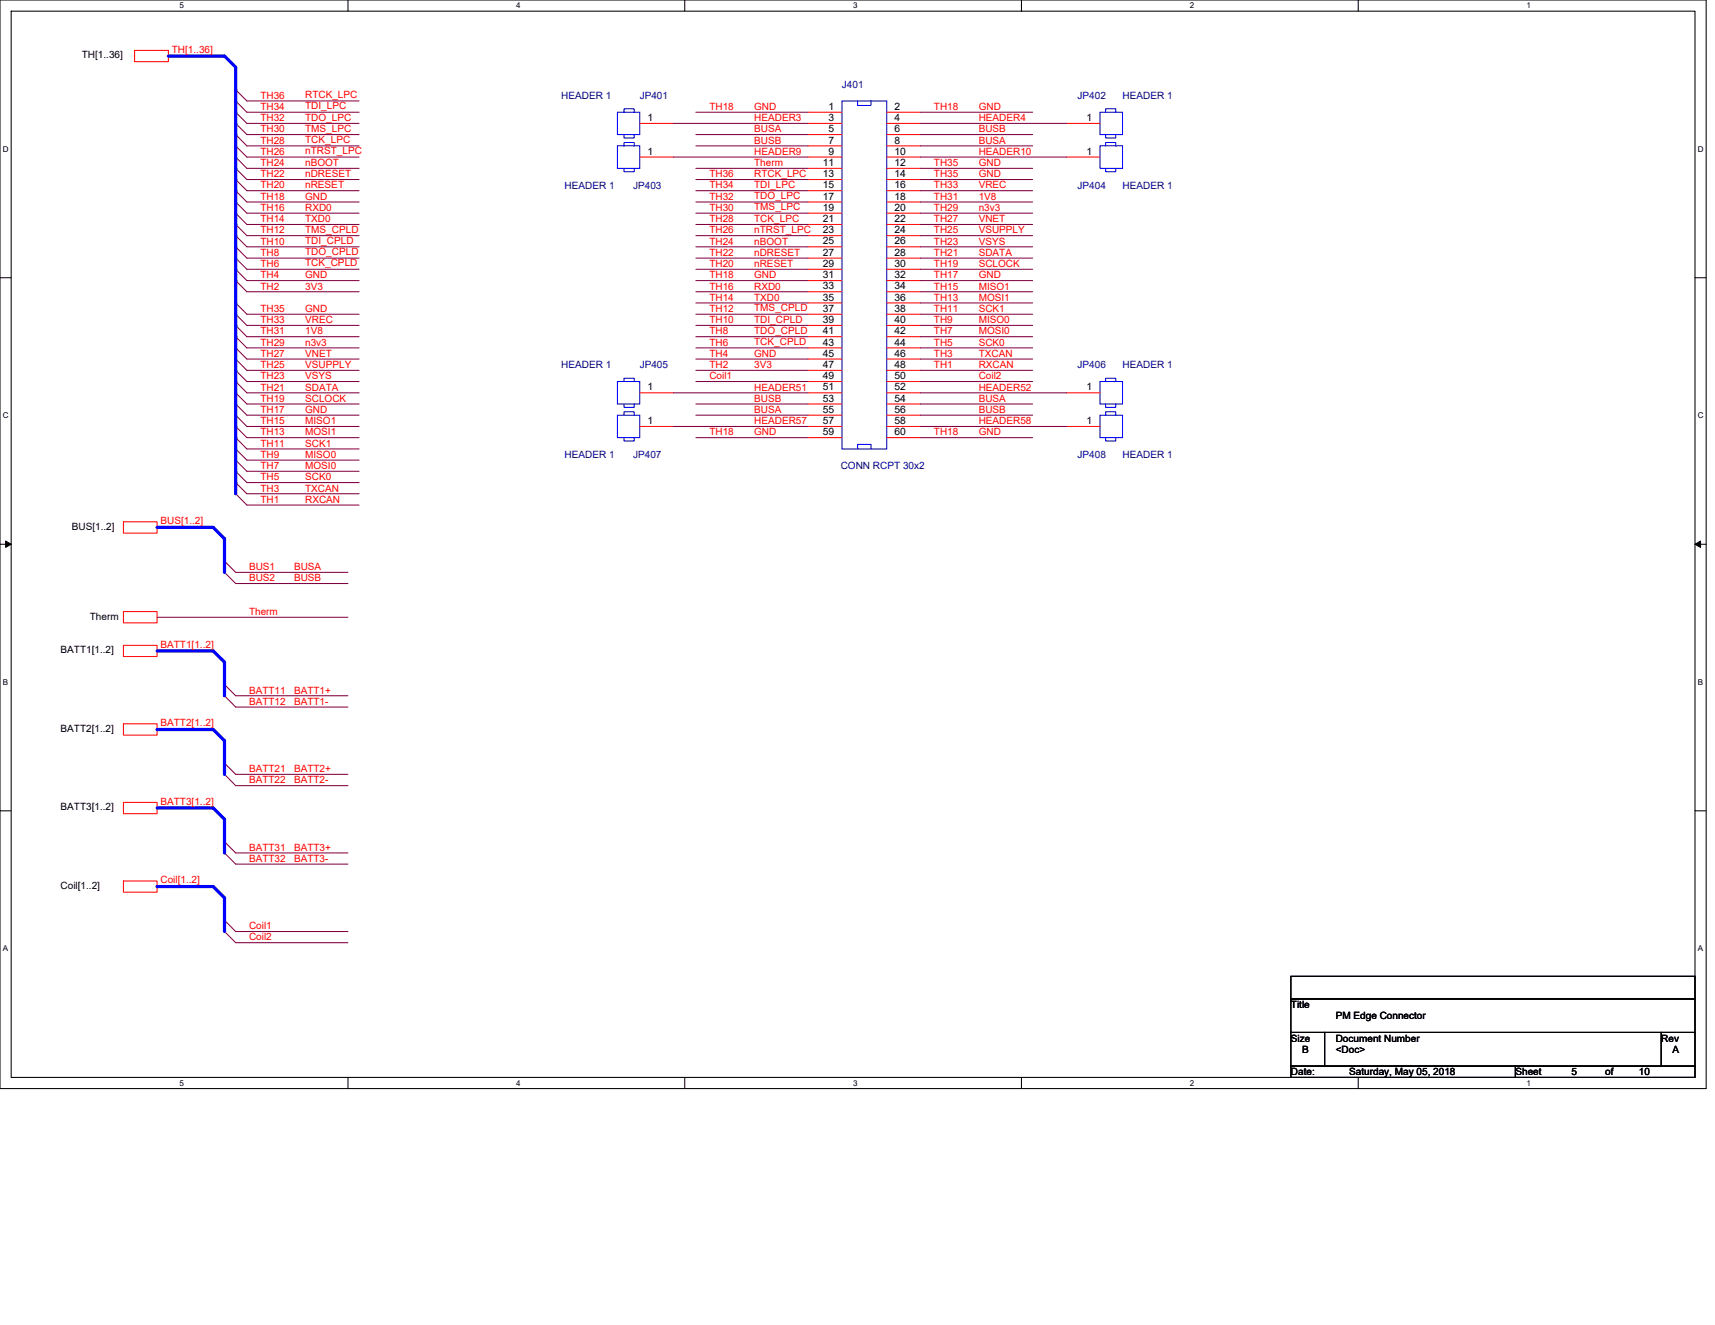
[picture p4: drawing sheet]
<svg xmlns="http://www.w3.org/2000/svg" width="279mm" height="216mm" viewBox="0 0 279 216" stroke-linecap="round" stroke-linejoin="round" font-family="sans-serif">
<path d="M0 0h278v177.4h-278zM1.8 1.8h274.3v173.8h-274.3z" fill="none" stroke="#000" stroke-width=".17"/>
<g fill="#fff">
<path d="M29.3 .2h.7v1.5h-.7z"/>
<path d="M29.3 175.7h.7v1.5h-.7z"/>
</g>
<path d="M56.7 0v1.8M56.7 175.6v1.8" fill="none" stroke="#000" stroke-width=".17"/>
<g fill="#fff">
<path d="M84.1 .2h.7v1.5h-.7z"/>
<path d="M84.1 175.7h.7v1.5h-.7z"/>
</g>
<path d="M111.5 0v1.8M111.5 175.6v1.8" fill="none" stroke="#000" stroke-width=".17"/>
<g fill="#fff">
<path d="M139 .2h.7v1.5h-.7z"/>
<path d="M139 175.7h.7v1.5h-.7z"/>
</g>
<path d="M166.4 0v1.8M166.4 175.6v1.8" fill="none" stroke="#000" stroke-width=".17"/>
<g fill="#fff">
<path d="M193.8 .2h.8v1.5h-.8z"/>
<path d="M193.8 175.7h.8v1.5h-.8z"/>
</g>
<path d="M221.3 0v1.8M221.3 175.6v1.8" fill="none" stroke="#000" stroke-width=".17"/>
<g fill="#fff">
<path d="M248.7 .2h.7v1.5h-.7z"/>
<path d="M248.7 175.7h.7v1.5h-.7z"/>
<path d="M.5 23.5h.9v1.5h-.9z"/>
<path d="M276.6 23.5h1v1.5h-1z"/>
<path d="M.5 67h.9v1.4h-.9z"/>
<path d="M276.6 67h1v1.4h-1z"/>
</g>
<path d="M0 45.3h1.8M276.1 45.3h1.9" fill="none" stroke="#000" stroke-width=".17"/>
<g fill="#fff">
<path d="M.5 110.4h.8v1.5h-.8z"/>
<path d="M276.6 110.4h.9v1.5h-.9z"/>
</g>
<path d="M0 88.7h1.8M276.1 88.7h1.9" fill="none" stroke="#000" stroke-width=".17"/>
<path d="M.9 88.2l.9 .5-.9 .5zM276.1 88.7l1-.5v1z" fill="#000" stroke="#000" stroke-width=".16"/>
<g fill="#fff">
<path d="M.5 153.8h.8v1.5h-.8z"/>
<path d="M276.6 153.8h.9v1.5h-.9z"/>
</g>
<path d="M0 132.1h1.8M276.1 132.1h1.9M210.3 159.1h65.8v3.7h-65.8zM210.3 162.8h65.8v5.4h-65.8zM210.3 168.2h5.5v5.5h-5.5zM210.3 173.7h36.6v1.9h-36.6zM215.8 168.2h54.9v5.5h-54.9zM246.9 173.7h29.2v1.9h-29.2zM270.7 168.2h5.4v5.5h-5.4z" fill="none" stroke="#000" stroke-width=".17"/>
<g fill="none" stroke="#f00" stroke-width=".17">
<path d="M21.9 8.2h5.5v1.9h-5.5zM131.7 18.3h5.5M144.5 18.3h5.4M104.2 25.6h5.5M104.2 20.1h5.5M131.7 20.1h5.5M131.7 21.9h5.5M131.7 23.8h5.5M131.7 25.6h5.5M131.7 27.4h5.5M131.7 29.3h5.5M131.7 31.1h5.5"/>
<path d="M131.7 32.9h5.5M131.7 34.7h5.5M131.7 36.6h5.5M131.7 38.4h5.5M144.5 20.1h5.4M144.5 21.9h5.4M144.5 23.8h5.4M144.5 25.6h5.4M144.5 27.4h5.4M144.5 29.3h5.4M144.5 31.1h5.4M144.5 32.9h5.4"/>
<path d="M144.5 34.7h5.4M144.5 36.6h5.4M144.5 38.4h5.4M173.7 25.6h5.5M173.7 20.1h5.5M131.7 40.2h5.5M131.7 42.1h5.5M131.7 43.9h5.5M131.7 45.7h5.5M131.7 47.5h5.5M131.7 49.4h5.5M131.7 51.2h5.5"/>
<path d="M131.7 53h5.5M131.7 54.9h5.5M131.7 56.7h5.5M131.7 58.5h5.5M144.5 40.2h5.4M144.5 42.1h5.4M144.5 43.9h5.4M144.5 45.7h5.4M144.5 47.5h5.4M144.5 49.4h5.4M144.5 51.2h5.4M144.5 53h5.4"/>
<path d="M144.5 54.9h5.4M144.5 56.7h5.4M144.5 58.5h5.4M104.2 64h5.5M104.2 69.5h5.5M131.7 60.3h5.5M131.7 62.2h5.5M131.7 64h5.5M131.7 65.8h5.5M131.7 67.6h5.5M131.7 69.5h5.5M131.7 71.3h5.5"/>
<path d="M144.5 60.3h5.4M144.5 62.2h5.4M144.5 64h5.4M144.5 65.8h5.4M144.5 67.6h5.4M144.5 69.5h5.4M144.5 71.3h5.4M173.7 69.5h5.5M173.7 64h5.5M20.1 85h5.5v1.9h-5.5zM20.1 99.7h5.5v1.8h-5.5zM20.1 105.2h5.5v1.8h-5.5z"/>
<path d="M20.1 117.9h5.5v1.9h-5.5zM20.1 130.7h5.5v1.9h-5.5zM20.1 143.6h5.5v1.8h-5.5z"/>
</g>
<g fill="none" stroke="#800040" stroke-width=".17">
<path d="M38.4 14.6l1.8 1.8h18.3M38.4 16.4l1.8 1.9h18.3M38.4 18.3l1.8 1.8h18.3M113.4 18.3h18.3M149.9 18.3h18.3M38.4 20.1l1.8 1.8h18.3M38.4 21.9l1.8 1.9h18.3M38.4 23.8l1.8 1.8h18.3M38.4 25.6l1.8 1.8h18.3M38.4 27.4l1.8 1.9h18.3M38.4 29.3l1.8 1.8h18.3M38.4 31.1l1.8 1.8h18.3"/>
<path d="M38.4 32.9l1.8 1.8h18.3M38.4 34.7l1.8 1.9h18.3M38.4 36.6l1.8 1.8h18.3M38.4 38.4l1.8 1.8h18.3M109.7 20.1h22M109.7 25.6h22M113.4 21.9h18.3M113.4 23.8h18.3M113.4 29.3h18.3M113.4 31.1h18.3M113.4 32.9h18.3M113.4 34.7h18.3"/>
<path d="M113.4 36.6h18.3M113.4 38.4h18.3M113.4 27.4h18.3M149.9 21.9h18.3M149.9 23.8h18.3M149.9 29.3h18.3M149.9 31.1h18.3M149.9 32.9h18.3M149.9 34.7h18.3M149.9 36.6h18.3M149.9 38.4h18.3M149.9 27.4h18.3"/>
<path d="M149.9 20.1h23.8M149.9 25.6h23.8M38.4 40.2l1.8 1.9h18.3M38.4 42.1l1.8 1.8h18.3M38.4 43.9l1.8 1.8h18.3M38.4 45.7l1.8 1.8h18.3M38.4 49.4l1.8 1.8h18.3M38.4 51.2l1.8 1.8h18.3M38.4 53l1.8 1.9h18.3M38.4 54.9l1.8 1.8h18.3M38.4 56.7l1.8 1.8h18.3M38.4 58.5l1.8 1.8h18.3"/>
<path d="M113.4 40.2h18.3M113.4 42.1h18.3M113.4 43.9h18.3M113.4 45.7h18.3M113.4 47.5h18.3M113.4 49.4h18.3M113.4 51.2h18.3M113.4 53h18.3M113.4 54.9h18.3M113.4 56.7h18.3M113.4 58.5h18.3M149.9 40.2h18.3"/>
<path d="M149.9 42.1h18.3M149.9 43.9h18.3M149.9 45.7h18.3M149.9 47.5h18.3M149.9 49.4h18.3M149.9 51.2h18.3M149.9 53h18.3M149.9 54.9h18.3M149.9 56.7h18.3M149.9 58.5h18.3M38.4 60.3l1.8 1.9h18.3M38.4 62.2l1.8 1.8h18.3"/>
<path d="M38.4 64l1.8 1.8h18.3M38.4 65.8l1.8 1.8h18.3M38.4 67.6l1.8 1.9h18.3M38.4 69.5l1.8 1.8h18.3M38.4 71.3l1.8 1.9h18.3M38.4 73.2l1.8 1.8h18.3M38.4 75l1.8 1.8h18.3M38.4 76.8l1.8 1.8h18.3M38.4 78.6l1.8 1.9h18.3M109.7 64h22M109.7 69.5h22M113.4 65.8h18.3"/>
<path d="M113.4 67.6h18.3M113.4 71.3h18.3M113.4 60.3h18.3M113.4 62.2h18.3M149.9 65.8h18.3M149.9 67.6h18.3M149.9 71.3h18.3M149.9 60.3h18.3M149.9 62.2h18.3M149.9 64h23.8M149.9 69.5h23.8M36.6 91.4l1.8 1.9h18.3"/>
<path d="M36.6 93.3l1.8 1.8h18.3M38.4 80.5l1.8 1.8h18.3M25.6 100.6h31.1M36.6 111.5l1.8 1.9h18.3M36.6 113.4l1.8 1.8h18.3M36.6 124.4l1.8 1.8h18.3M36.6 126.2l1.8 1.8h18.3M36.6 137.2l1.8 1.8h18.3M36.6 139l1.8 1.8h18.3M36.6 149.9l1.8 1.9h18.3M36.6 151.8l1.8 1.8h18.3"/>
</g>
<g fill="none" stroke="#00f" stroke-width=".17">
<path d="M100.6 18.3h3.6v3.6h-3.6zM101.7 18.3v-.6h1.6v.6M137.2 16.4h7.3v56.8h-7.3zM139.7 16.4v.8h2.2v-.8M179.2 18.3h3.7v3.6h-3.7zM180.1 18.3v-.6h1.7v.6M100.6 23.8h3.6v3.6h-3.6zM101.7 23.8v-.6h1.6v.6M101.7 27.4v.6h1.6v-.6M101.7 21.9v.6h1.6v-.6M179.2 23.8h3.7v3.6h-3.7zM180.1 23.8v-.6h1.7v.6"/>
<path d="M180.1 27.4v.6h1.7v-.6M180.1 21.9v.6h1.7v-.6M100.6 62.2h3.6v3.6h-3.6zM100.6 67.6h3.6v3.7h-3.6zM101.7 62.2v-.6h1.6v.6M101.7 67.6v-.5h1.6v.5M101.7 65.8v.6h1.6v-.6M101.7 71.3v.6h1.6v-.6M139.7 73.2v-.8h2.2v.8M179.2 67.6h3.7v3.7h-3.7zM179.2 62.2h3.7v3.6h-3.7zM180.1 67.6v-.5h1.7v.5"/>
<path d="M180.1 62.2v-.6h1.7v.6M180.1 71.3v.6h1.7v-.6M180.1 65.8v.6h1.7v-.6"/>
</g>
<path d="M27.4 9.1h9.2l1.8 1.9v69.5M25.6 85.9h9.1l1.9 1.9v5.5M25.6 106.1h9.1l1.9 1.8v5.5M25.6 118.9h9.1l1.9 1.8v5.5M25.6 131.7h9.1l1.9 1.8v5.5M25.6 144.5h9.1l1.9 1.8v5.5" fill="none" stroke="#00f" stroke-width=".53"/>
<g font-size="1.7">
<text x="135" y="17.9">1</text>
<text x="145.7" y="17.9">2</text>
<text x="105.5" y="19.7">1</text>
<text x="135" y="19.7">3</text>
<text x="135" y="21.5">5</text>
<text x="135" y="23.4">7</text>
<text x="145.7" y="19.7">4</text>
<text x="145.7" y="21.5">6</text>
<text x="145.7" y="23.4">8</text>
<text x="177" y="19.7">1</text>
<text x="105.5" y="25.2">1</text>
<text x="134" y="27.1">11</text>
<text x="134" y="28.9">13</text>
<text x="135" y="25.2">9</text>
<text x="145.7" y="25.2">10</text>
<text x="145.7" y="27.1">12</text>
<text x="145.7" y="28.9">14</text>
<text x="177" y="25.2">1</text>
<text x="134" y="30.7">15</text>
<text x="134" y="32.5">17</text>
<text x="134" y="34.4">19</text>
<text x="145.7" y="30.7">16</text>
<text x="145.7" y="32.5">18</text>
<text x="145.7" y="34.4">20</text>
<text x="134" y="36.2">21</text>
<text x="134" y="38">23</text>
<text x="134" y="39.8">25</text>
<text x="134" y="41.7">27</text>
<text x="145.7" y="36.2">22</text>
<text x="145.7" y="38">24</text>
<text x="145.7" y="39.8">26</text>
<text x="145.7" y="41.7">28</text>
<text x="134" y="43.5">29</text>
<text x="134" y="45.3">31</text>
<text x="134" y="47.2">33</text>
<text x="145.7" y="43.5">30</text>
<text x="145.7" y="45.3">32</text>
<text x="145.7" y="47.2">34</text>
<text x="134" y="49">35</text>
<text x="134" y="50.8">37</text>
<text x="134" y="52.6">39</text>
<text x="145.7" y="49">36</text>
<text x="145.7" y="50.8">38</text>
<text x="145.7" y="52.6">40</text>
<text x="134" y="54.5">41</text>
<text x="134" y="56.3">43</text>
<text x="134" y="58.1">45</text>
<text x="134" y="60">47</text>
<text x="145.7" y="54.5">42</text>
<text x="145.7" y="56.3">44</text>
<text x="145.7" y="58.1">46</text>
<text x="145.7" y="60">48</text>
<text x="105.5" y="63.6">1</text>
<text x="134" y="61.8">49</text>
<text x="134" y="63.6">51</text>
<text x="134" y="65.4">53</text>
<text x="145.7" y="61.8">50</text>
<text x="145.7" y="63.6">52</text>
<text x="145.7" y="65.4">54</text>
<text x="177" y="63.6">1</text>
<text x="105.5" y="69.1">1</text>
<text x="134" y="67.3">55</text>
<text x="134" y="69.1">57</text>
<text x="134" y="70.9">59</text>
<text x="145.7" y="67.3">56</text>
<text x="145.7" y="69.1">58</text>
<text x="145.7" y="70.9">60</text>
<text x="177" y="69.1">1</text>
</g>
<g font-size="1.6">
<text x="13.3" y="9.5">TH[1..36]</text>
<text x="11.7" y="86.3">BUS[1..2]</text>
<text x="14.6" y="101">Therm</text>
<text x="9.9" y="106.4">BATT1[1..2]</text>
<text x="9.9" y="119.3">BATT2[1..2]</text>
<text x="9.9" y="132.1">BATT3[1..2]</text>
<text x="9.9" y="144.8">Coil[1..2]</text>
<text x="210.3" y="164.2">Title</text>
<text x="217.6" y="166.1">PM Edge Connector</text>
<text x="210.3" y="169.7">Size</text>
<text x="212.1" y="171.6">B</text>
<text x="217.6" y="169.7">Document Number</text>
<text x="217.6" y="171.6">&lt;Doc&gt;</text>
<text x="270.7" y="169.7">Rev</text>
<text x="272.5" y="171.6">A</text>
<text x="210.3" y="175.2">Date:</text>
<text x="219.8" y="175.2">Saturday, May 05, 2018</text>
<text x="246.9" y="175.2">Sheet</text>
<text x="256" y="175.2">5</text>
<text x="261.5" y="175.2">of</text>
<text x="267" y="175.2">10</text>
</g>
<g font-size="1.6" fill="#f00">
<text x="28" y="8.6">TH[1..36]</text>
<text x="42.4" y="16.1">TH36</text>
<text x="42.4" y="17.9">TH34</text>
<text x="49.7" y="16">RTCK_LPC</text>
<text x="49.7" y="17.8">TDI_LPC</text>
<text x="115.6" y="17.9">TH18</text>
<text x="122.9" y="17.9">GND</text>
<text x="152.1" y="17.9">TH18</text>
<text x="159.4" y="17.9">GND</text>
<text x="42.4" y="19.7">TH32</text>
<text x="42.4" y="21.6">TH30</text>
<text x="42.4" y="23.4">TH28</text>
<text x="49.7" y="19.6">TDO_LPC</text>
<text x="49.7" y="21.5">TMS_LPC</text>
<text x="49.7" y="23.3">TCK_LPC</text>
<text x="122.9" y="19.7">HEADER3</text>
<text x="122.9" y="21.6">BUSA</text>
<text x="122.9" y="23.4">BUSB</text>
<text x="159.4" y="19.7">HEADER4</text>
<text x="159.4" y="21.6">BUSB</text>
<text x="159.4" y="23.4">BUSA</text>
<text x="42.4" y="25.2">TH26</text>
<text x="42.4" y="27.1">TH24</text>
<text x="42.4" y="28.9">TH22</text>
<text x="49.7" y="27.1">nBOOT</text>
<text x="49.7" y="28.9">nDRESET</text>
<text x="49.7" y="25.1">nTRST_LPC</text>
<text x="115.6" y="28.9">TH36</text>
<text x="122.9" y="25.2">HEADER9</text>
<text x="122.9" y="27.1">Therm</text>
<text x="122.9" y="28.8">RTCK_LPC</text>
<text x="152.1" y="28.9">TH35</text>
<text x="152.1" y="27.1">TH35</text>
<text x="159.4" y="28.9">GND</text>
<text x="159.4" y="27.1">GND</text>
<text x="159.4" y="25.2">HEADER10</text>
<text x="42.4" y="30.7">TH20</text>
<text x="42.4" y="32.6">TH18</text>
<text x="42.4" y="34.4">TH16</text>
<text x="49.7" y="30.7">nRESET</text>
<text x="49.7" y="32.6">GND</text>
<text x="49.7" y="34.4">RXD0</text>
<text x="115.6" y="30.7">TH34</text>
<text x="115.6" y="32.6">TH32</text>
<text x="115.6" y="34.4">TH30</text>
<text x="122.9" y="30.6">TDI_LPC</text>
<text x="122.9" y="32.4">TDO_LPC</text>
<text x="122.9" y="34.3">TMS_LPC</text>
<text x="152.1" y="30.7">TH33</text>
<text x="152.1" y="32.6">TH31</text>
<text x="152.1" y="34.4">TH29</text>
<text x="159.4" y="30.7">VREC</text>
<text x="159.4" y="32.6">1V8</text>
<text x="159.4" y="34.4">n3v3</text>
<text x="42.4" y="36.2">TH14</text>
<text x="42.4" y="38">TH12</text>
<text x="42.4" y="39.9">TH10</text>
<text x="42.4" y="41.7">TH8</text>
<text x="49.7" y="36.2">TXD0</text>
<text x="49.7" y="37.9">TMS_CPLD</text>
<text x="49.7" y="39.8">TDI_CPLD</text>
<text x="49.7" y="41.6">TDO_CPLD</text>
<text x="115.6" y="36.2">TH28</text>
<text x="115.6" y="38">TH26</text>
<text x="115.6" y="39.9">TH24</text>
<text x="115.6" y="41.7">TH22</text>
<text x="122.9" y="39.9">nBOOT</text>
<text x="122.9" y="41.7">nDRESET</text>
<text x="122.9" y="36.1">TCK_LPC</text>
<text x="122.9" y="37.9">nTRST_LPC</text>
<text x="152.1" y="36.2">TH27</text>
<text x="152.1" y="38">TH25</text>
<text x="152.1" y="39.9">TH23</text>
<text x="152.1" y="41.7">TH21</text>
<text x="159.4" y="36.2">VNET</text>
<text x="159.4" y="38">VSUPPLY</text>
<text x="159.4" y="39.9">VSYS</text>
<text x="159.4" y="41.7">SDATA</text>
<text x="42.4" y="43.5">TH6</text>
<text x="42.4" y="45.4">TH4</text>
<text x="42.4" y="47.2">TH2</text>
<text x="49.7" y="45.4">GND</text>
<text x="49.7" y="47.2">3V3</text>
<text x="49.7" y="43.4">TCK_CPLD</text>
<text x="115.6" y="43.5">TH20</text>
<text x="115.6" y="45.4">TH18</text>
<text x="115.6" y="47.2">TH16</text>
<text x="122.9" y="43.5">nRESET</text>
<text x="122.9" y="45.4">GND</text>
<text x="122.9" y="47.2">RXD0</text>
<text x="152.1" y="43.5">TH19</text>
<text x="152.1" y="45.4">TH17</text>
<text x="152.1" y="47.2">TH15</text>
<text x="159.4" y="43.5">SCLOCK</text>
<text x="159.4" y="45.4">GND</text>
<text x="159.4" y="47.2">MISO1</text>
<text x="42.4" y="50.8">TH35</text>
<text x="42.4" y="52.7">TH33</text>
<text x="49.7" y="50.8">GND</text>
<text x="49.7" y="52.7">VREC</text>
<text x="115.6" y="49">TH14</text>
<text x="115.6" y="50.8">TH12</text>
<text x="115.6" y="52.7">TH10</text>
<text x="122.9" y="49">TXD0</text>
<text x="122.9" y="50.7">TMS_CPLD</text>
<text x="122.9" y="52.6">TDI_CPLD</text>
<text x="152.1" y="49">TH13</text>
<text x="152.1" y="50.8">TH11</text>
<text x="152.1" y="52.7">TH9</text>
<text x="159.4" y="49">MOSI1</text>
<text x="159.4" y="50.8">SCK1</text>
<text x="159.4" y="52.7">MISO0</text>
<text x="42.4" y="54.5">TH31</text>
<text x="42.4" y="56.3">TH29</text>
<text x="42.4" y="58.1">TH27</text>
<text x="42.4" y="60">TH25</text>
<text x="49.7" y="54.5">1V8</text>
<text x="49.7" y="56.3">n3v3</text>
<text x="49.7" y="58.1">VNET</text>
<text x="49.7" y="60">VSUPPLY</text>
<text x="115.6" y="54.5">TH8</text>
<text x="115.6" y="56.3">TH6</text>
<text x="115.6" y="58.1">TH4</text>
<text x="115.6" y="60">TH2</text>
<text x="122.9" y="58.1">GND</text>
<text x="122.9" y="60">3V3</text>
<text x="122.9" y="54.4">TDO_CPLD</text>
<text x="122.9" y="56.2">TCK_CPLD</text>
<text x="152.1" y="54.5">TH7</text>
<text x="152.1" y="56.3">TH5</text>
<text x="152.1" y="58.1">TH3</text>
<text x="152.1" y="60">TH1</text>
<text x="159.4" y="54.5">MOSI0</text>
<text x="159.4" y="56.3">SCK0</text>
<text x="159.4" y="58.1">TXCAN</text>
<text x="159.4" y="60">RXCAN</text>
<text x="42.4" y="61.8">TH23</text>
<text x="42.4" y="63.6">TH21</text>
<text x="42.4" y="65.5">TH19</text>
<text x="49.7" y="61.8">VSYS</text>
<text x="49.7" y="63.6">SDATA</text>
<text x="49.7" y="65.5">SCLOCK</text>
<text x="115.6" y="61.8">Coil1</text>
<text x="122.9" y="63.6">HEADER51</text>
<text x="122.9" y="65.5">BUSB</text>
<text x="159.4" y="63.6">HEADER52</text>
<text x="159.4" y="65.5">BUSA</text>
<text x="159.4" y="61.8">Coil2</text>
<text x="42.4" y="67.3">TH17</text>
<text x="42.4" y="69.1">TH15</text>
<text x="42.4" y="71">TH13</text>
<text x="49.7" y="67.3">GND</text>
<text x="49.7" y="69.1">MISO1</text>
<text x="49.7" y="71">MOSI1</text>
<text x="115.6" y="71">TH18</text>
<text x="122.9" y="71">GND</text>
<text x="122.9" y="67.3">BUSA</text>
<text x="122.9" y="69.1">HEADER57</text>
<text x="152.1" y="71">TH18</text>
<text x="159.4" y="71">GND</text>
<text x="159.4" y="67.3">BUSB</text>
<text x="159.4" y="69.1">HEADER58</text>
<text x="42.4" y="72.8">TH11</text>
<text x="42.4" y="74.6">TH9</text>
<text x="42.4" y="76.4">TH7</text>
<text x="49.7" y="72.8">SCK1</text>
<text x="49.7" y="74.6">MISO0</text>
<text x="49.7" y="76.4">MOSI0</text>
<text x="42.4" y="78.3">TH5</text>
<text x="42.4" y="80.1">TH3</text>
<text x="42.4" y="81.9">TH1</text>
<text x="49.7" y="78.3">SCK0</text>
<text x="49.7" y="80.1">TXCAN</text>
<text x="49.7" y="81.9">RXCAN</text>
<text x="26.1" y="85.4">BUS[1..2]</text>
<text x="40.6" y="92.9">BUS1</text>
<text x="40.6" y="94.7">BUS2</text>
<text x="47.9" y="92.9">BUSA</text>
<text x="47.9" y="94.7">BUSB</text>
<text x="40.6" y="100.2">Therm</text>
<text x="26.1" y="105.5">BATT1[1..2]</text>
<text x="40.6" y="113">BATT11</text>
<text x="47.9" y="113">BATT1+</text>
<text x="26.1" y="118.3">BATT2[1..2]</text>
<text x="40.6" y="114.9">BATT12</text>
<text x="47.9" y="114.9">BATT1-</text>
<text x="40.6" y="125.8">BATT21</text>
<text x="47.9" y="125.8">BATT2+</text>
<text x="26.1" y="131.1">BATT3[1..2]</text>
<text x="40.6" y="127.7">BATT22</text>
<text x="47.9" y="127.7">BATT2-</text>
<text x="26.1" y="143.9">Coil[1..2]</text>
<text x="40.6" y="138.6">BATT31</text>
<text x="40.6" y="140.4">BATT32</text>
<text x="47.9" y="138.6">BATT3+</text>
<text x="47.9" y="140.4">BATT3-</text>
<text x="40.6" y="151.4">Coil1</text>
<text x="40.6" y="153.2">Coil2</text>
</g>
<g font-size="1.6" fill="#000080">
<text x="91.4" y="16.1">HEADER 1</text>
<text x="104.2" y="16.1">JP401</text>
<text x="137.2" y="14.3">J401</text>
<text x="175.6" y="16.1">JP402</text>
<text x="182.9" y="16.1">HEADER 1</text>
<text x="92" y="30.7">HEADER 1</text>
<text x="103.1" y="30.7">JP403</text>
<text x="175.6" y="30.7">JP404</text>
<text x="182.9" y="30.7">HEADER 1</text>
<text x="91.4" y="60">HEADER 1</text>
<text x="104.2" y="60">JP405</text>
<text x="175.6" y="60">JP406</text>
<text x="182.9" y="60">HEADER 1</text>
<text x="92" y="74.6">HEADER 1</text>
<text x="103.1" y="74.6">JP407</text>
<text x="137" y="76.5">CONN RCPT 30x2</text>
<text x="175.6" y="74.6">JP408</text>
<text x="182.9" y="74.6">HEADER 1</text>
</g>
<g font-size="1.3">
<text x="29.3" y="1.4">5</text>
<text x="84.1" y="1.4">4</text>
<text x="139" y="1.4">3</text>
<text x="193.8" y="1.4">2</text>
<text x="248.7" y="1.4">1</text>
<text x=".5" y="24.7">D</text>
<text x="276.6" y="24.7">D</text>
<text x=".5" y="68.2">C</text>
<text x="276.6" y="68.2">C</text>
<text x=".5" y="111.6">B</text>
<text x="276.6" y="111.6">B</text>
<text x=".5" y="155">A</text>
<text x="276.6" y="155">A</text>
<text x="29.3" y="176.9">5</text>
<text x="84.1" y="176.9">4</text>
<text x="139" y="176.9">3</text>
<text x="193.8" y="176.9">2</text>
<text x="248.7" y="176.9">1</text>
</g>
</svg>
